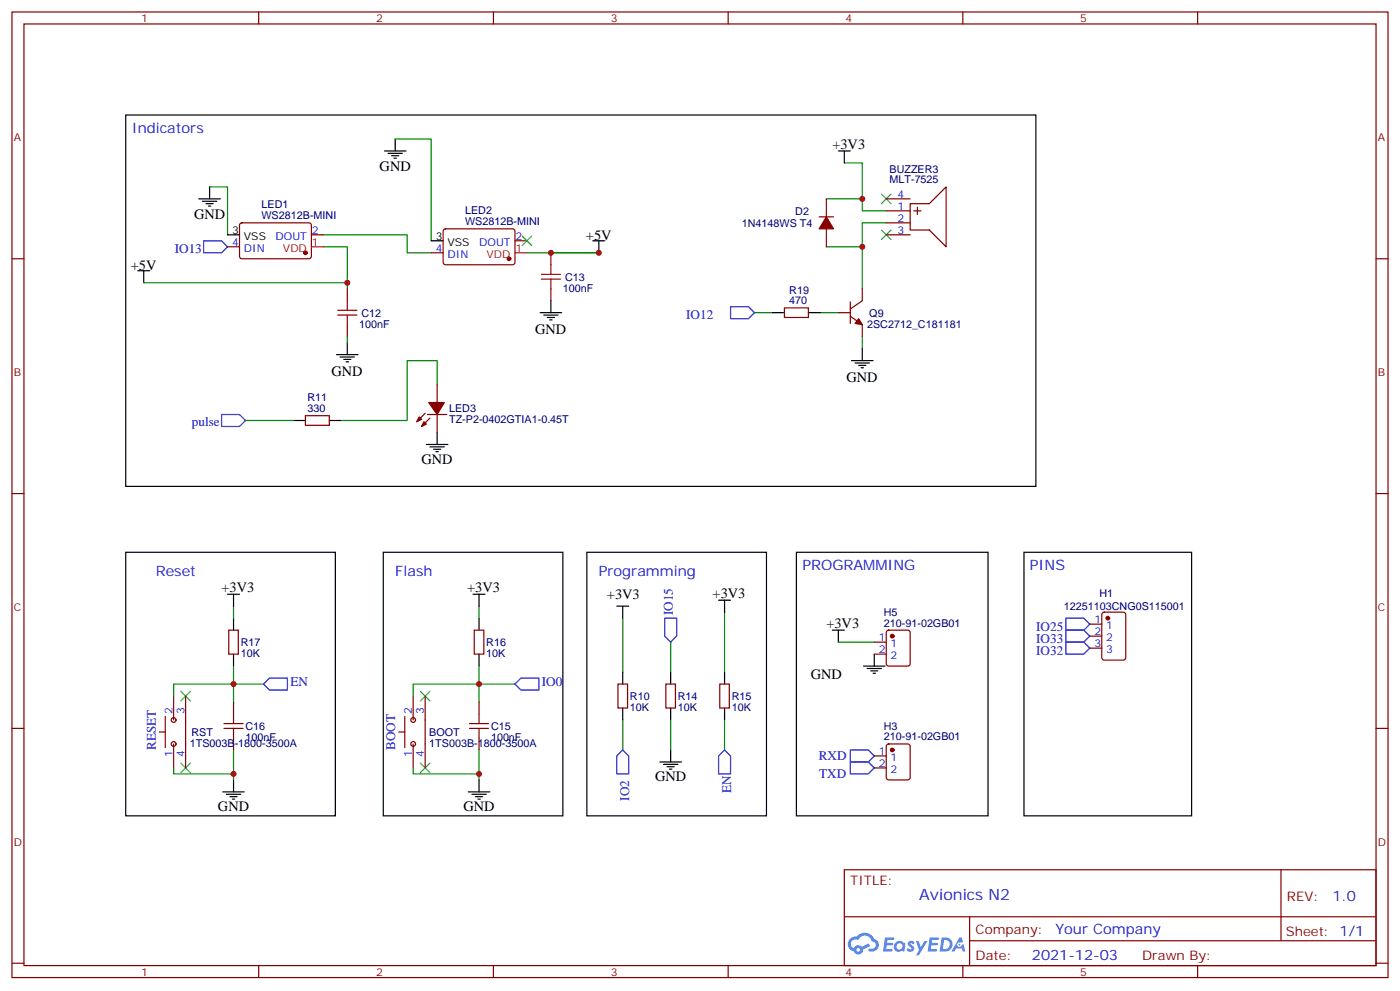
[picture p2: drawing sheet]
<svg xmlns="http://www.w3.org/2000/svg" width="412mm" height="292mm" viewBox="0 0 412 292" stroke-linecap="round" stroke-linejoin="round" font-family="sans-serif">
<g fill="none" stroke="#870000" stroke-width=".35">
<path d="M3.5 3.5h405.4v284.4h-405.4zM7.1 7.1h398.2v277.2h-398.2zM76.2 3.5v3.6M145.3 3.5v3.6M214.5 3.5v3.6M283.6 3.5v3.6M352.8 3.5v3.6M3.5 76.2h3.6M405.3 76.2h3.6M3.5 145.3h3.6M405.3 145.3h3.6M3.5 214.5h3.6"/>
<path d="M405.3 214.5h3.6M248.7 256.1h156.6v28.2h-156.6zM377.3 256.1v20.9M248.7 270h156.5M285.6 277h119.6M285.6 270v14.1M3.5 283.6h3.6M76.2 284.3v3.6M145.3 284.3v3.6M214.5 284.3v3.6M283.6 284.3v3.6M352.8 284.3v3.6"/>
<path d="M405.3 283.6h3.6"/>
</g>
<g fill="#5487ff">
<path d="M267.7 277.3a1.22 1.22 0 0 1 1.7 .3l-.4 .5a.47 .47 0 0 0-.3-.4 .47 .47 0 0 0-.5 .2l.1 .3a1.14 1.14 0 0 1 .8 1.7 1.14 1.14 0 0 1-1.9 0l-.2-.2 .5-.5 .7 .4a.29 .29 0 0 0 .3-.3 .29 .29 0 0 0-.2-.3 1.04 1.04 0 0 1-.6-1.7z"/>
<path d="M260.7 276h2.4l.3 .2-.2 .5-1.8 .1-.1 .8h1.5l.3 .4-.3 .4h-1.6l-.2 1.1h1.7l.2 .3-.2 .3-2.6 .1z"/>
<path d="M273.8 276h2.4l.3 .2-.1 .5-1.8 .1-.2 .8h1.6l.3 .4-.4 .4h-1.6l-.1 1.1h1.7l.2 .3-.2 .3-2.6 .1z"/>
<path d="M282.6 276.1h.7l.3 1.2-.6 .3a.69 .69 0 0 0-1 .3 .69 .69 0 0 0 .4 1 .69 .69 0 0 0 .9-.7l.5-.2 .6 2.2h-.8l-.2-.9h-1.8l-.5 .9h-.8z"/>
<path d="M269.8 277.1h.8l.6 1.8 1.1-1.8h.9l-2.6 4.2h-.8l.9-1.5z"/>
<path d="M277.4 276.1l-.6 4.1h1.3a2.11 2.11 0 0 0 2.5-2.1 2.11 2.11 0 0 0-2.5-2zM278.1 276.8a1.39 1.39 0 0 1 1.7 1.4 1.39 1.39 0 0 1-1.8 1.3h-.3z"/>
<path d="M263.7 277.7a1.54 1.54 0 0 0-.1 2.1 1.54 1.54 0 0 0 2.2 .2l.6 .2 .3-2.3-.2-.2-.4-.1a1.49 1.49 0 0 0-2.4 .1zM264 278.7a.94 .94 0 0 1 1.8 0 .94 .94 0 0 1-1.8 0z"/>
<path d="M250.4 276.4a2.18 2.18 0 0 0 1.1 3.7 1.44 1.44 0 0 0 1.6 1 1.44 1.44 0 0 0 1.2-1.5l2-1-.5-.8-1.9 1a1.47 1.47 0 0 0-2.4 .4 1.39 1.39 0 0 1-.7-1.9 1.39 1.39 0 0 1 2-.5 2.12 2.12 0 0 1 2.2-1.3 2.12 2.12 0 0 1 1.9 1.7 1.14 1.14 0 0 1 1.1 1.4 1.14 1.14 0 0 1-1.7 .8 .43 .43 0 0 0-.5 .3 .43 .43 0 0 0 .4 .5 1.98 1.98 0 0 0 2.5-1.2 1.98 1.98 0 0 0-1.2-2.5 3.1 3.1 0 0 0-5.3-.7l-.9 .1zM252.3 279.7a.55 .55 0 0 1 1.1 0 .55 .55 0 0 1-1.1 0z"/>
<circle cx="282.6" cy="278.1" r=".26"/>
</g>
<g fill="none" stroke="#008700" stroke-width=".35">
<path d="M61.7 55h5.3v14.1M116.4 40.9h10.6v30M243.4 58.6h10.6M248.7 48h5.3v14.1h7.1M95.2 69.1h24.7v5.3h7.1M95.2 72.7h7.1v12.3M155.2 74.4h21.2M243.4 72.7h10.6v12.3M261.1 65.6h-7.1v7.1M42.3 83.3h60M102.3 99.1v1.8M222.2 92.1h5.3"/>
<path d="M241.7 92.1h5.2M254 99.1v3.6M128.8 113.2v-7h-8.9v17.6h-19.4M72.3 123.8h14.1M68.8 178.5v3.5M141.1 178.5v3.5M68.8 196.1v10.6M141.1 196.1v10.6M183.4 182v15.9M197.6 189.1v8.8M213.4 180.3v17.6M246.9 189.1h10.6"/>
<path d="M77.6 201.4h-26.4v3.6M151.7 201.4h-30v3.6M183.4 212v8.8M197.6 212v8.8M213.4 212v8.8M51.2 226.1v1.8h17.6v1.8M68.8 220.8v7.1M141.1 220.8v7.1h-19.4v-1.8M141.1 227.9v1.8"/>
</g>
<g fill="none" stroke="#a10000" stroke-width=".35">
<path d="M162.3 78v2.8M99.5 92.8h5.6M99.5 91.4h5.6M102.3 88.5v2.9M102.3 92.8v2.8M159.5 82.2h5.6M159.5 80.8h5.6M162.3 82.2v2.8M66 213.1h5.6M66 214.5h5.6M68.8 210.3v2.8M68.8 214.5v2.8"/>
<path d="M138.3 213.1h5.6M138.3 214.5h5.6M141.1 210.3v2.8M141.1 214.5v2.8"/>
</g>
<g fill="none" stroke="#870000" stroke-width=".35">
<path d="M243.4 58.6v5.3M261.1 58.6h7M268.1 60h5.7l4.9-5v17.7l-4.9-5h-5.7zM67 72.7h3.6M70.8 65.8l.5-.2 20 .1 .4 .6v9.5l-.7 .4-20-.1-.4-.6v-9.2zM91.7 69.1h3.5M127 74.4h3.5M130.8 67.6l.4-.2h20.1l.4 .7-.1 9.4-.6 .5-20-.1-.5-.6v-9.2zM151.7 70.9h3.5M162.3 74.4v3.6M241.3 63.9h4.2M243.4 67.4v5.3"/>
<path d="M261.1 62.1h7M261.1 69.1h7M261.1 65.6h7M269.2 62.1h2.1M270.2 61v2.1M102.3 85v3.5M102.3 95.6v3.5M162.3 85v3.5M231.1 90.7h7v2.8h-7zM246.9 92.1h3.6M250.5 93.1l3.5 2.5v3.5M250.5 88.9v6.3"/>
<path d="M254 85v3.5l-3.5 2.5M128.8 113.2v5.3M90 122.4h7v2.8h-7zM125.2 121.7l-2.4 2.5M125.9 122.1h5.7M126.6 123.1l-2.4 2.5M128.8 122.1v5.3M67.4 185.6h2.8v7h-2.8zM139.7 185.6h2.8v7h-2.8zM257.5 189.1h3.6M257.5 192.6h3.6M261.3 185.8l.5-.2h5.6l.7 .4v9.4l-.5 .7h-5.8l-.7-.4v-9.4z"/>
<path d="M321 183.8h3.6M321 187.3h3.6M321 190.9h3.6M324.8 180.5l.5-.2h5.6l.7 .4v13l-.5 .6-5.8 .1-.7-.5v-12.9zM46.9 215.5h1.8M48.7 211v9.1M51.2 205v7M51.2 219.1v7M54.7 205v21.1M68.8 206.7v3.6M68.8 217.3v3.5M117.5 215.5h1.7"/>
<path d="M119.2 211v9.1M121.7 205v7M121.7 219.1v7M125.2 205v21.1M141.1 206.7v3.6M141.1 217.3v3.5M182 201.4h2.9v7.1h-2.9zM196.1 201.4h2.9v7.1h-2.9zM212 201.4h2.8v7.1h-2.8zM261.3 219.3l.5-.2h5.6l.7 .4v9.5l-.5 .6-5.8 .1-.7-.5v-9.4zM257.5 222.6h3.6M257.5 226.1h3.6"/>
<circle cx="51.2" cy="219.1" r=".71"/>
<circle cx="51.2" cy="212" r=".71"/>
<circle cx="121.7" cy="219.1" r=".71"/>
<circle cx="121.7" cy="212" r=".71"/>
</g>
<g fill="none" stroke="#000" stroke-width=".35">
<path d="M37 33.9h268.2v109.3h-268.2zM58.6 58.6h6.3M59.6 59.3h4.3M60.7 60h2.1M61.7 55v3.6M113.2 44.4h6.4M114.3 45.2h4.2M115.4 45.9h2.1M116.1 46.6h.7M116.4 40.9v3.5M246.9 44.4h3.6M248.7 44.4v3.6"/>
<path d="M40.6 79.7h3.5M42.3 79.7v3.6M61.4 60.7h.7M67 69.1h3.6M127 70.9h3.5M174.6 70.9h3.6M176.4 70.9v3.5M159.1 92.1h6.4M160.2 92.8h4.2M161.2 93.5h2.1M161.9 94.2h.7M162.3 88.5v3.6"/>
<path d="M227.5 92.1h3.6M238.1 92.1h3.6M99.1 104.4h6.4M100.2 105.1h4.2M101.2 105.8h2.2M102 106.5h.7M102.3 100.9v3.5M250.8 106.2h6.4M251.9 106.9h4.2M252.9 107.6h2.2M253.6 108.3h.8M254 102.7v3.5"/>
<path d="M86.4 123.8h3.6M97 123.8h3.5M125.6 130.9h6.3M126.6 131.6h4.3M127.7 132.3h2.1M128.4 133h.7M128.8 127.4v3.5M37 162.6h61.8v77.6h-61.8zM67 175h3.6M68.8 175v3.5M112.9 162.6h52.9v77.6h-52.9zM139.3 175h3.6"/>
<path d="M141.1 175v3.5M172.9 162.6h52.9v77.6h-52.9zM181.7 178.5h3.5M183.4 178.5v3.5M211.7 176.7h3.5M213.4 176.7v3.6M234.6 162.6h56.4v77.6h-56.4zM301.6 162.6h49.4v77.6h-49.4zM68.8 182v3.6M68.8 192.6v3.5M141.1 182v3.6M141.1 192.6v3.5"/>
<path d="M183.4 197.9v3.5M197.6 197.9v3.5M213.4 197.9v3.5M245.2 185.6h3.5M246.9 185.6v3.5M254.4 196.1h6.3M255.4 196.8h4.2M256.5 197.6h2.1M257.2 198.3h.7M257.5 192.6v3.5M183.4 208.5v3.5M197.6 208.5v3.5"/>
<path d="M213.4 208.5v3.5M65.6 233.2h6.4M66.7 233.9h4.2M67.7 234.6h2.1M68.4 235.3h.7M68.8 229.7v3.5M137.9 233.2h6.4M139 233.9h4.2M140.1 234.6h2.1M140.8 235.3h.7M141.1 229.7v3.5M194.4 224.4h6.3"/>
<path d="M195.4 225.1h4.3M196.5 225.8h2.1M197.2 226.5h.7M197.6 220.8v3.6"/>
</g>
<g fill="none" stroke="#00f" stroke-width=".35">
<path d="M60 70.9h5.3l1.7 1.8-1.7 1.7h-5.3zM215.2 90.3h5.3l1.7 1.8-1.7 1.7h-5.3zM65.3 122.1h5.3l1.7 1.7-1.7 1.8h-5.3zM195.8 182h3.5v5.3l-1.7 1.8-1.8-1.8zM314 185.6h5.3l1.7 1.7-1.7 1.8h-5.3zM314 189.1h5.3l1.7 1.8-1.7 1.7h-5.3zM314 182h5.3l1.7 1.8-1.7 1.8h-5.3zM77.6 201.4l1.8-1.7h5.3v3.5h-5.3zM151.7 201.4l1.8-1.7h5.2v3.5h-5.2zM183.4 220.8l1.8 1.8v5.3h-3.5v-5.3zM213.4 220.8l1.8 1.8v5.3h-3.5v-5.3zM250.5 224.4h5.3l1.7 1.7-1.7 1.8h-5.3z"/>
<path d="M250.5 220.8h5.3l1.7 1.8-1.7 1.8h-5.3z"/>
</g>
<g fill="none" stroke="#3c3" stroke-width=".35">
<path d="M259.6 57.1l2.9 2.9M262.5 57.1l-2.9 2.9M153.8 69.5l2.8 2.8M156.6 69.5l-2.8 2.8M259.6 67.7l2.9 2.9M262.5 67.7l-2.9 2.9M53.3 203.6l2.8 2.8M56.1 203.6l-2.8 2.8M123.8 203.6l2.8 2.8M126.6 203.6l-2.8 2.8M53.3 224.7l2.8 2.8M56.1 224.7l-2.8 2.8"/>
<path d="M123.8 224.7l2.8 2.8M126.6 224.7l-2.8 2.8"/>
</g>
<g fill="#870000" stroke="#870000" stroke-width=".35">
<path d="M126.3 118.5h4.6l-2.1 3.6z"/>
<path d="M123.5 122.8l.7 .7-1.4 .7z"/>
<path d="M124.9 124.2l.7 .7-1.4 .7z"/>
<path d="M252.9 93.8l1.1 1.8-2.1-.4z"/>
<path d="M243.4 63.9l2.1 3.5h-4.2z"/>
<circle cx="262.8" cy="220.8" r=".53"/>
<circle cx="262.8" cy="187.3" r=".53"/>
<circle cx="326.3" cy="182" r=".53"/>
<circle cx="90" cy="74.4" r=".53"/>
<circle cx="149.9" cy="76.2" r=".53"/>
</g>
<path d="M91.7 72.7h3.5M151.7 74.4h3.5" fill="none" stroke="#f00" stroke-width=".35"/>
<g fill="#c00">
<circle cx="162.3" cy="74.4" r=".88"/>
<circle cx="68.8" cy="227.9" r=".88"/>
<circle cx="141.1" cy="227.9" r=".88"/>
<circle cx="141.1" cy="201.4" r=".88"/>
<circle cx="68.8" cy="201.4" r=".88"/>
<circle cx="254" cy="72.7" r=".88"/>
<circle cx="254" cy="58.6" r=".88"/>
<circle cx="176.4" cy="74.4" r=".88"/>
<circle cx="102.3" cy="83.3" r=".88"/>
</g>
<text font-size="4.6" fill="#00f" x="270.8" y="265.1">Avionics N2</text>
<g font-size="4.2" fill="#00f">
<text x="38.8" y="39.2">Indicators</text>
<text x="236.4" y="167.9">PROGRAMMING</text>
<text x="303.4" y="167.9">PINS</text>
<text x="45.9" y="169.7">Reset</text>
<text x="116.4" y="169.7">Flash</text>
<text x="176.4" y="169.7">Programming</text>
<text x="392.5" y="265.4">1.0</text>
<text x="310.9" y="274.9">Your Company</text>
<text x="304" y="282.7">2021-12-03</text>
</g>
<g font-size="4.2">
<text x="245.2" y="43.7">+3V3</text>
<text x="111.8" y="50.4">GND</text>
<text x="57.2" y="64.6">GND</text>
<text x="172.6" y="70.6">+5V</text>
<text x="38.6" y="79.4">+5V</text>
<text x="157.6" y="98.2">GND</text>
<text x="97.7" y="110.6">GND</text>
<text x="249.4" y="112.4">GND</text>
<text x="124.2" y="136.5">GND</text>
<text x="65.3" y="174.3">+3V3</text>
<text x="137.6" y="174.3">+3V3</text>
<text x="178.8" y="176.4">+3V3</text>
<text x="209.9" y="176">+3V3</text>
<text x="243.4" y="184.9">+3V3</text>
<text x="238.8" y="200">GND</text>
<text x="193" y="230">GND</text>
<text x="64.2" y="238.8">GND</text>
<text x="136.5" y="238.8">GND</text>
</g>
<g font-size="3.9" fill="#00f">
<text x="51.5" y="74.4">IO13</text>
<text x="202.1" y="93.8">IO12</text>
<text x="56.5" y="125.6">pulse</text>
<text x="198.2" y="181.1" transform="rotate(-90 198.2 181.1)">IO15</text>
<text x="305.2" y="185.7">IO25</text>
<text x="305.2" y="189.2">IO33</text>
<text x="305.2" y="192.7">IO32</text>
<text x="85.5" y="202.1">EN</text>
<text x="159.6" y="202.1">IO0</text>
<text x="45.9" y="220.8" transform="rotate(-90 45.9 220.8)">RESET</text>
<text x="116.4" y="220.8" transform="rotate(-90 116.4 220.8)">BOOT</text>
<text x="241.2" y="223.9">RXD</text>
<text x="215.4" y="233.6" transform="rotate(-90 215.4 233.6)">EN</text>
<text x="241.3" y="229.2">TXD</text>
<text x="185.3" y="235.8" transform="rotate(-90 185.3 235.8)">IO2</text>
</g>
<g font-size="3.9" fill="#800">
<text x="250.5" y="260.7">TITLE:</text>
<text x="379.1" y="265.4">REV:</text>
<text x="287.4" y="274.9">Company:</text>
<text x="378.7" y="275.5">Sheet: 1/1</text>
<text x="287.4" y="282.6">Date:</text>
<text x="336.4" y="282.7">Drawn By:</text>
</g>
<g font-size="3.2" fill="#800">
<text x="41.6" y="6.5">1</text>
<text x="110.8" y="6.5">2</text>
<text x="179.9" y="6.5">3</text>
<text x="249.1" y="6.5">4</text>
<text x="318.2" y="6.5">5</text>
<text x="4.1" y="41.6">A</text>
<text x="405.9" y="41.6">A</text>
<text x="4.1" y="110.8">B</text>
<text x="405.9" y="110.8">B</text>
<text x="4.1" y="179.9">C</text>
<text x="405.9" y="179.9">C</text>
<text x="4.1" y="249.1">D</text>
<text x="405.9" y="249.1">D</text>
<text x="41.6" y="287.3">1</text>
<text x="110.8" y="287.3">2</text>
<text x="179.9" y="287.3">3</text>
<text x="249.1" y="287.3">4</text>
<text x="318.2" y="287.3">5</text>
</g>
<g font-size="3.2" fill="#000080">
<text x="262" y="54">MLT-7525</text>
<text x="262" y="50.8">BUZZER3</text>
<text x="77" y="64.6">WS2812B-MINI</text>
<text x="77" y="61.3">LED1</text>
<text x="137" y="63.1">LED2</text>
<text x="234.3" y="63.2">D2</text>
<text x="137" y="66.3">WS2812B-MINI</text>
<text x="218.5" y="66.8">1N4148WS T4</text>
<text x="166.5" y="82.8">C13</text>
<text x="165.8" y="85.9">100nF</text>
<text x="232.5" y="89.6">470</text>
<text x="232.5" y="86.4">R19</text>
<text x="106.5" y="93.4">C12</text>
<text x="256.1" y="93.4">Q9</text>
<text x="105.8" y="96.5">100nF</text>
<text x="255.4" y="96.5">2SC2712_C181181</text>
<text x="90.6" y="118.2">R11</text>
<text x="90.6" y="121.4">330</text>
<text x="132.3" y="124.5">TZ-P2-0402GTIA1-0.45T</text>
<text x="132.3" y="121.4">LED3</text>
<text x="313.4" y="179.7">12251103CNG0S115001</text>
<text x="323.9" y="175.9">H1</text>
<text x="260.4" y="184.5">210-91-02GB01</text>
<text x="260.4" y="181.3">H5</text>
<text x="70.9" y="190.2">R17</text>
<text x="143.2" y="190.2">R16</text>
<text x="70.9" y="193.4">10K</text>
<text x="143.2" y="193.4">10K</text>
<text x="185.6" y="209.3">10K</text>
<text x="185.6" y="206.1">R10</text>
<text x="199.7" y="209.3">10K</text>
<text x="199.7" y="206.1">R14</text>
<text x="215.5" y="209.3">10K</text>
<text x="215.5" y="206.1">R15</text>
<text x="72.3" y="214.9">C16</text>
<text x="144.6" y="214.9">C15</text>
<text x="260.4" y="214.8">H3</text>
<text x="55.9" y="219.8">1TS003B-1800-3500A</text>
<text x="56.4" y="216.7">RST</text>
<text x="72.3" y="218.1">100nF</text>
<text x="126.5" y="219.8">1TS003B-1800-3500A</text>
<text x="126.5" y="216.7">BOOT</text>
<text x="144.6" y="218.1">100nF</text>
<text x="260.4" y="218">210-91-02GB01</text>
</g>
<g font-size="3.2" fill="#00f">
<text x="264.3" y="58.2">4</text>
<text x="264.3" y="65.3">2</text>
<text x="264.3" y="61.7">1</text>
<text x="81.2" y="70.6">DOUT</text>
<text x="91.9" y="68.8">2</text>
<text x="151.9" y="70.6">2</text>
<text x="264.3" y="68.8">3</text>
<text x="68.4" y="72.3">4</text>
<text x="71.9" y="74.1">DIN</text>
<text x="128.3" y="74.1">4</text>
<text x="131.8" y="75.8">DIN</text>
<text x="141.2" y="72.3">DOUT</text>
<text x="322.4" y="183.4">1</text>
<text x="325.9" y="185.2">1</text>
<text x="258.9" y="188.7">1</text>
<text x="262.4" y="190.5">1</text>
<text x="322.4" y="187">2</text>
<text x="322.4" y="190.5">3</text>
<text x="325.9" y="188.7">2</text>
<text x="258.9" y="192.3">2</text>
<text x="262.4" y="194">2</text>
<text x="325.9" y="192.3">3</text>
<text x="50.8" y="210.3" transform="rotate(-90 50.8 210.3)">2</text>
<text x="54.3" y="210.3" transform="rotate(-90 54.3 210.3)">3</text>
<text x="121.4" y="210.3" transform="rotate(-90 121.4 210.3)">2</text>
<text x="124.9" y="210.3" transform="rotate(-90 124.9 210.3)">3</text>
<text x="50.8" y="222.9" transform="rotate(-90 50.8 222.9)">1</text>
<text x="54.3" y="222.9" transform="rotate(-90 54.3 222.9)">4</text>
<text x="121.4" y="222.9" transform="rotate(-90 121.4 222.9)">1</text>
<text x="124.9" y="222.9" transform="rotate(-90 124.9 222.9)">4</text>
<text x="258.9" y="222.3">1</text>
<text x="258.9" y="225.8">2</text>
<text x="262.4" y="224">1</text>
<text x="262.4" y="227.5">2</text>
</g>
<g font-size="3.2">
<text x="68.4" y="68.8">3</text>
<text x="71.9" y="70.6">VSS</text>
<text x="128.3" y="70.6">3</text>
<text x="131.8" y="72.3">VSS</text>
</g>
<g font-size="3.2" fill="#f00">
<text x="83.4" y="74.1">VDD</text>
<text x="91.9" y="72.3">1</text>
<text x="143.3" y="75.8">VDD</text>
<text x="151.9" y="74.1">1</text>
</g>
</svg>
